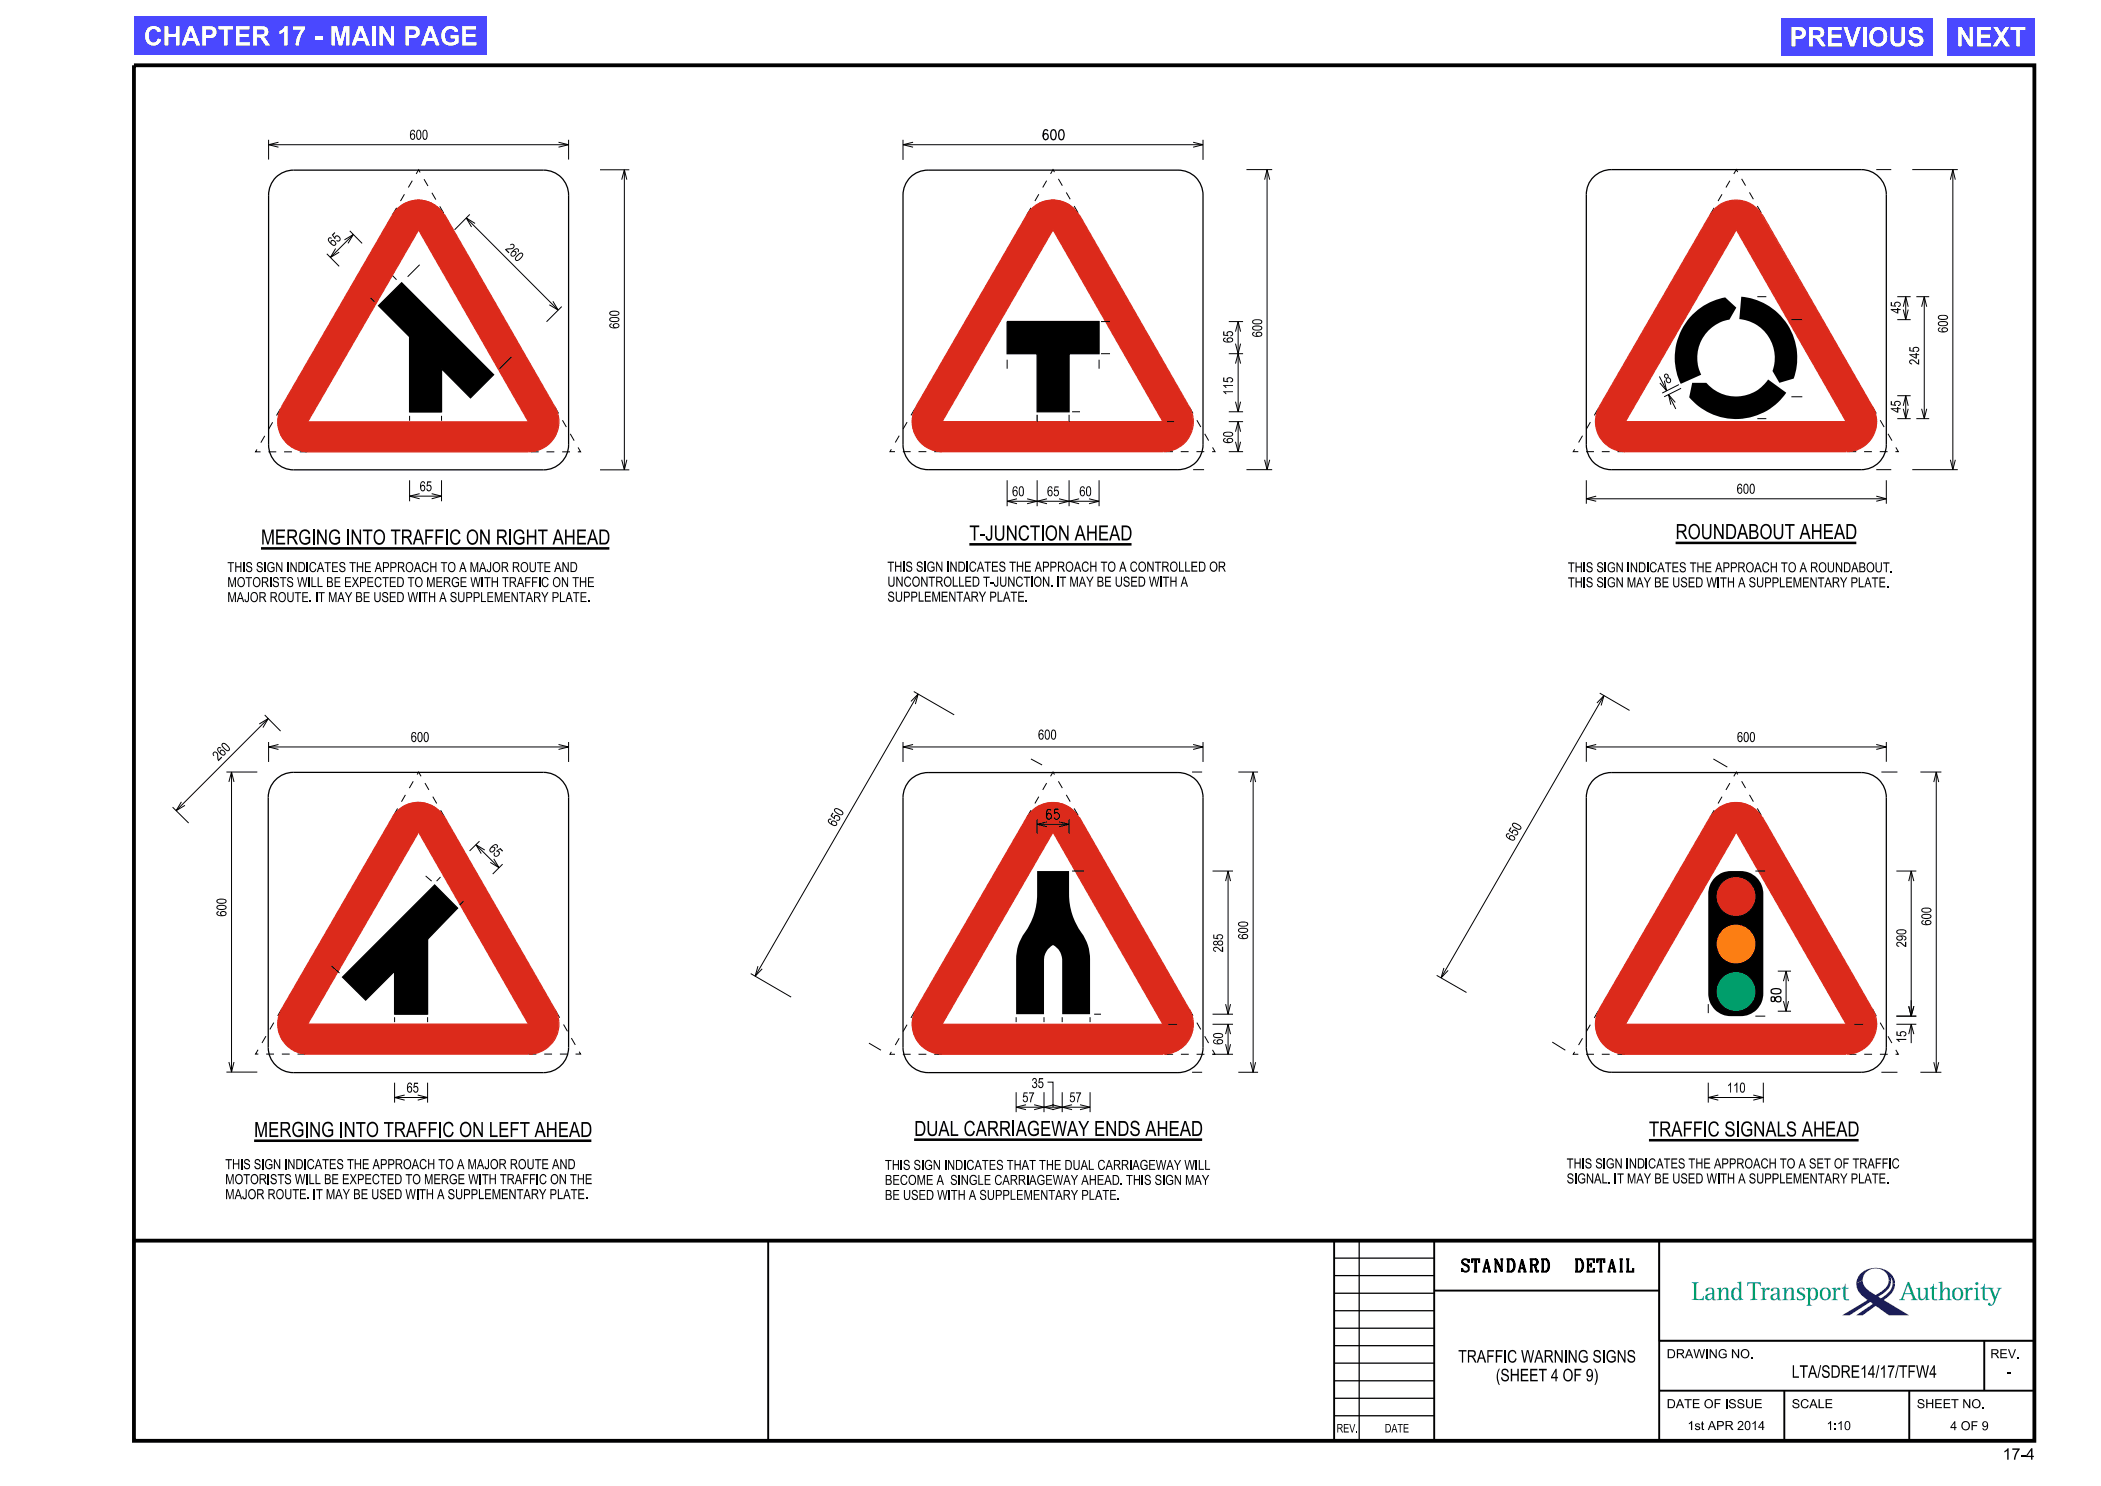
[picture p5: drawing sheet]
<svg xmlns="http://www.w3.org/2000/svg" width="420mm" height="297mm" viewBox="0 0 420 297" stroke-linecap="round" stroke-linejoin="round" font-family="sans-serif">
<g fill="#dc2a1b">
<path d="M342.7 41.9l-.9 1.1-22 38.3a6 6 0 0 0 5.1 9h44.2a6 6 0 0 0 5.2-9l-22.1-38.3a6 6 0 0 0-9.5-1.1zM347.1 45.9l22 38.4h-44.2z" fill-rule="evenodd"/>
<path d="M79.4 41.7l-.9 1.2-22.2 38.4a6 6 0 0 0 5.2 9h44.2a6 6 0 0 0 5.2-9l-22-38.4a6 6 0 0 0-9.5-1.2zM83.7 45.9l22 38.4h-44.2z" fill-rule="evenodd"/>
<path d="M206.3 41.7l-1 1.2-22.2 38.4a6 6 0 0 0 5.2 9h44.2a6 6 0 0 0 5.2-9l-22-38.4a6 6 0 0 0-9.4-1.2zM210.5 45.9l22 38.4h-44.2z" fill-rule="evenodd"/>
<path d="M79.4 162l-.9 1.3-22.2 38.4a6 6 0 0 0 5.2 9h44.2a6 6 0 0 0 5.2-9l-22-38.4a6 6 0 0 0-9.5-1.3zM83.7 166.3l22 38.4h-44.2z" fill-rule="evenodd"/>
<path d="M206.3 162.1l-1 1.2-22.2 38.4a6 6 0 0 0 5.2 9h44.2a6 6 0 0 0 5.2-9l-22-38.4a6 6 0 0 0-9.4-1.2zM210.5 166.3l22 38.4h-44.2z" fill-rule="evenodd"/>
<path d="M342.8 162.1l-.9 1.2-22.2 38.4a6 6 0 0 0 5.2 9h44.2a6 6 0 0 0 5.2-9l-22-38.4a6 6 0 0 0-9.5-1.2zM347.1 166.3l22 38.4h-44.2z" fill-rule="evenodd"/>
<circle cx="347" cy="179.2" r="4"/>
</g>
<circle cx="347" cy="198.2" r="4" fill="#00a659"/>
<circle cx="347" cy="188.7" r="4" fill="#ff7e00"/>
<path d="M26.8 13h379.9v275h-379.9zM26.8 248h379.9" fill="none" stroke="#000" stroke-width=".76" stroke-linecap="butt"/>
<path d="M153.6 248v40M266.7 248v40M286.7 257.9h45M286.7 248v40M331.7 248v40M331.7 268h75M331.7 278h75M356.7 278v10M381.7 278v10M396.7 268v10" fill="none" stroke="#000" stroke-width=".38"/>
<path d="M266.7 258.5h20M266.7 254.9h20M266.7 251.5h20M271.7 248v40M331.7 248h75v20h-75zM266.7 279.5h20M266.7 276h20M266.7 272.4h20M266.7 269h20M266.7 265.5h20M266.7 262h20M266.7 283h20" fill="none" stroke="#000" stroke-width=".25"/>
<g fill="#008c95">
<path d="M338.2 256.3h1.4l-.4 .2-.1 .2v2.9h1l.4-.5h.1v.8l-2.4-.1 .4-.3v-2.8z" fill-rule="evenodd"/>
<path d="M341.1 257.6l-.1 .1a.28 .28 0 0 0 .2 .4 .28 .28 0 0 0 .3-.4l.1-.2h.4l.2 .2 .1 .8h-.6a.71 .71 0 0 0-.8 .6 .71 .71 0 0 0 .5 .8 .71 .71 0 0 0 .9-.4l.1 .3 .3 .1a.16 .16 0 0 0 .2 .1 .16 .16 0 0 0 .1-.3l-.3-.1v-1.7l-.2-.4-.3-.2h-.7zM341.5 258.9l.8-.2v.4l-.3 .5-.2 .1-.3-.1-.2-.6z" fill-rule="evenodd"/>
<path d="M343.2 257.5l.8-.2v.8l.2-.4 .5-.4 .6 .1 .2 .5v1.6l.4 .3-1.2 .1 .4-.4v-1.6l-.2-.3h-.3l-.3 .3-.3 .6v1l.4 .3-1.2 .1 .4-.4v-1.8z" fill-rule="evenodd"/>
<path d="M347.3 256.3l.8-.2v3.3l.4 .3-.8 .2v-.4l-.2 .2-.4 .2a1.33 1.33 0 0 1-.8-2.2l.5-.4h.4l.5 .4v-1.1zM346.9 257.6l-.4 .8 .2 1.1a.61 .61 0 0 0 .8 0 .61 .61 0 0 0 .2-.7l-.2-1-.3-.3z" fill-rule="evenodd"/>
<path d="M349.3 256.3h2.7v.7h-.1l-.1-.3-.3-.2h-.7v2.9l.2 .3 .4 .1-1.6 .1 .4-.2 .2-.3v-2.9h-.7l-.3 .5h-.1z" fill-rule="evenodd"/>
<path d="M352 257.5l.8-.2v.6l.3-.5 .5-.1 .2 .4-.4 .1a.5 .5 0 0 0-.5 .1 .5 .5 0 0 0-.1 .6v1.1l.4 .2-1.2 .1 .4-.3v-1.9z" fill-rule="evenodd"/>
<path d="M354.1 257.6l.5-.3h.6l.4 .3 .1 2 .3 .1a.16 .16 0 0 1 0 .3 .16 .16 0 0 1-.3-.1h-.2l-.2-.4-.3 .3-.6 .1-.5-.4a.96 .96 0 0 1 1.2-1h.2v-.7l-.1-.2-.6-.1-.2 .6-.4-.1zM354.5 258.9l-.1 .2 .1 .4 .2 .2 .3-.1 .3-.4v-.5z" fill-rule="evenodd"/>
<path d="M356.3 257.5l.8-.2v.8l.4-.6 .9-.1 .2 .4v1.7l.4 .3-1.2 .1 .3-.4v-1.7v-.1l-.4-.1-.5 .5-.1 .4v1l.4 .4h-1.2l.4-.3v-1.9z" fill-rule="evenodd"/>
<path d="M359.4 257.5l.4-.2 .9 .1 .1 .6-.5-.5h-.4l-.3 .3 .2 .4 1 .6 .1 .5-.3 .4-.4 .2-1-.1v-.6l.6 .5h.4l.3-.3-.3-.5-.9-.6-.1-.5z" fill-rule="evenodd"/>
<path d="M361 257.5l.4 .2v3l-.4 .2h1.3l-.5-.3v-1.1l.5 .4h.4l.5-.3 .2-.6-.1-1.1a.82 .82 0 0 0-.7-.6 .82 .82 0 0 0-.8 .4v-.4zM362.1 257.7l.4-.2 .4 .3 .1 1.1-.2 .5a.53 .53 0 0 1-.7 .2 .53 .53 0 0 1-.2-.7v-.7z" fill-rule="evenodd"/>
<path d="M364.1 257.7l.5-.4 .7 .1 .5 .5 .2 .7h-.5l-.1-.7-.4-.4-.4 .1-.2 .2-.2 .8h-.4l.1-.6z" fill-rule="evenodd"/>
<path d="M363.8 258.6h.4l.1 .7 .4 .4h.4l.3-.3 .1-.8h.5v.2l-.4 .8-.4 .3h-.5l-.7-.4z" fill-rule="evenodd"/>
<path d="M366.1 257.5l.9-.2v.6l.3-.5 .5-.1 .1 .4-.3 .1a.5 .5 0 0 0-.5 .1 .5 .5 0 0 0-.1 .6v1l.4 .4h-1.3l.4-.2 .1-.3v-1.5z" fill-rule="evenodd"/>
<path d="M368.8 256.6h.1v.8h.6v.2h-.6l.1 1.9 .2 .2h.4v.2h-.7l-.4-.3v-2h-.3v-.2l.5-.3z" fill-rule="evenodd"/>
<path d="M381.4 256.2l-1.2 3.1-.6 .6h1.2l-.1-.2a.24 .24 0 0 1-.3-.1 .24 .24 0 0 1 .1-.3l.2-.6h1.4l.2 .7a.22 .22 0 0 1 0 .3 .22 .22 0 0 1-.2 0l-.1 .2h1.4l-.6-.5-1.2-3.2zM381.4 256.8l.6 1.6h-1.2z" fill-rule="evenodd"/>
<path d="M383 257.5l.9-.2v2l.2 .3h.3l.4-.3 .2-.6-.1-1-.4-.2 .8-.2v2.1l.5 .3-.8 .2-.1-.6-.4 .5h-.8l-.3-.6v-1.5z" fill-rule="evenodd"/>
<path d="M386.5 256.6h.1v.8h.7v.2h-.7v1.9l.3 .2h.4v.2h-.7a.54 .54 0 0 1-.4-.8v-1.5h-.4v-.2l.5-.2z" fill-rule="evenodd"/>
<path d="M387.5 256.3l.8-.2v2l.2-.5 .4-.3 .7 .2 .2 .4v1.6l.4 .4h-1.3l.5-.4v-1.6l-.3-.3-.4 .1-.4 .8v1l.4 .3-1.2 .1 .4-.4v-2.9z" fill-rule="evenodd"/>
<path d="M390.2 258.6h.5l.1 .8a.62 .62 0 0 0 .8 .3 .62 .62 0 0 0 .4-.8v-.3h.5l-.1 .5-.3 .5-.4 .3h-.6l-.6-.3-.2-.4z" fill-rule="evenodd"/>
<path d="M390.5 257.7l.6-.4 .7 .1 .5 .4 .2 .8h-.5l-.2-.8a.64 .64 0 0 0-.8-.2 .64 .64 0 0 0-.3 .8v.2h-.5l.1-.6z" fill-rule="evenodd"/>
<path d="M392.6 257.5l.8-.2v.6l.3-.5 .5-.1 .2 .4-.4 .1a.5 .5 0 0 0-.5 .1 .5 .5 0 0 0-.1 .6v1l.4 .4h-1.2l.4-.3v-1.9z" fill-rule="evenodd"/>
<path d="M394.6 257.5l.8-.2v2.3l.4 .3h-1.2l.4-.4v-1.7z" fill-rule="evenodd"/>
<path d="M396.6 256.6h.2v.8h1.2v.2h-1.2v1.8l.1 .3h.5v.2h-.7l-.4-.4v-1.9h-.4v-.2l.5-.2z" fill-rule="evenodd"/>
<path d="M397.4 257.4h1.2v.1a.25 .25 0 0 0-.3 .1 .25 .25 0 0 0 .1 .3l.5 1.3 .5-1.3a.24 .24 0 0 0 .1-.3 .24 .24 0 0 0-.3-.1v-.1h1l-.5 .4-1.2 2.9-.3 .2h-.5l-.3-.2 .1-.3 .4 .2a.25 .25 0 0 0 .3 .2 .25 .25 0 0 0 .2-.3l.2-.6-.8-2.2-.4-.1z" fill-rule="evenodd"/>
<circle cx="395.2" cy="256.5" r=".3"/>
</g>
<g fill="#171c8f">
<path d="M371.1 256.5l1.3-.6a3.5 3.5 0 0 0 2.2 2.7l.4 .3 .7-.5a3.1 3.1 0 0 0 1.9-2.5l.4 .2a3.7 3.7 0 0 1-2.2 2.9l-.3 .2 .5 .3 1-.7a3 3 0 0 0 1.3-2.2l.5-.1a4.1 4.1 0 0 1-2.2 3.4l5 3h-4l-2.6-1.9-2.6 1.9h-1.3l3.3-2.3-.5-.4-4.2 2.7h-1.4l5-3.1-.4-.3a3.7 3.7 0 0 1-1.8-3z" fill-rule="evenodd"/>
<path d="M371.9 254.6a4.2 4.2 0 0 1 6.8 1.2l.1 .7-.5 .1-.1-.8-.3-.6 .1 .9-.4-.2a2.63 2.63 0 0 0-2.6-2.4 2.63 2.63 0 0 0-2.6 2.4l-1.3 .6 .2-1z" fill-rule="evenodd"/>
</g>
<g fill="#4a48ff">
<path d="M26.8 3.3h70.4v7.7h-70.4z"/>
<path d="M356 3.6h30.3v7.4h-30.3z"/>
<path d="M389.3 3.6h17.4v7.4h-17.4z"/>
</g>
<g fill="none" stroke="#000" stroke-width=".25">
<path d="M55.1 35.5l.9-.7 1-.5 1.7-.3h50a5 5 0 0 1 5 5v49.9a5.1 5.1 0 0 1-5 5h-50a5 5 0 0 1-5-5v-49.9l.3-1.7 .5-1zM182 35.5l1.3-1 1.1-.4 1.1-.1h50a4.9 4.9 0 0 1 5 5v49.9a4.9 4.9 0 0 1-5 5h-50a4.9 4.9 0 0 1-5-5v-49.9l.3-1.7 .5-1zM318.6 35.4l1.3-1 1.1-.4 1.1-.1h50a5.1 5.1 0 0 1 5 5v50a5 5 0 0 1-5 5h-50a4.9 4.9 0 0 1-5-5v-50l.1-1.1 .4-1.1zM75.7 61.1l4.6-4.6 18.4 18.4-4.6 4.6-5.8-5.8v8.6h-6.4v-15zM201.3 64.3h18.4v6.4h-6v11.6h-6.4v-11.6h-6zM201.3 64.3h18.4M81.9 82.3h6.4M207.3 82.9v1.4M55.1 155.9l1.4-1 1-.4 1.1-.1h50.1a5.1 5.1 0 0 1 5 5v50a5.1 5.1 0 0 1-5 5h-50.1a5.1 5.1 0 0 1-5-5v-50l.1-1.1 .4-1.1zM182 155.9l.9-.7 1-.5 1.6-.3h50a4.9 4.9 0 0 1 5 5v50a5 5 0 0 1-5 5h-50a5 5 0 0 1-5-5v-50l.3-1.7 .5-1zM318.6 155.9l.8-.7 1-.5 1.7-.3h50a5 5 0 0 1 5 5v49.9a5.1 5.1 0 0 1-5 5h-50a5 5 0 0 1-5-5v-49.9l.1-1.1 .4-1.1zM68.5 195.3l18.4-18.4 4.6 4.6-6 6.2v15h-6.6v-8.6l-5.8 5.8z"/>
<path d="M354.1 199.3a.52 .52 0 0 0 .4 .9l.2-.1a.79 .79 0 0 1 .4-.8 .79 .79 0 0 1 .9 0 .6 .6 0 0 1-.3 .9 .6 .6 0 0 1-.8-.4l-.1-.3a.44 .44 0 0 0-.7-.2zM354.1 197.8a1.79 1.79 0 0 1 1.9 0v.4a.9 .9 0 0 1-1.1 .4l-.8-.2zM78.9 202.7h6.6"/>
<circle cx="347" cy="179.2" r="4"/>
<circle cx="347" cy="188.7" r="4"/>
<circle cx="347" cy="198.2" r="4"/>
</g>
<g fill="none" stroke="#dc2a1b" stroke-width=".25">
<path d="M78.4 43a6 6 0 0 1 10.4 0M78.5 42.9l-22.2 38.4a6 6 0 0 0 5.2 9M83.7 45.9l22 38.4h-44.2zM88.9 42.9l22 38.4a6 6 0 0 1-5.2 9M205.2 43a6 6 0 0 1 10.5 0M205.3 42.9l-22.2 38.4M210.5 45.9l22 38.4h-44.2zM215.7 42.9l22 38.4M341.8 43a6 6 0 0 1 10.4 0M341.9 42.9l-22.1 38.4a6 6 0 0 0 5.1 9M347.1 45.9l22 38.4h-44.2zM352.3 42.9l22 38.4a6 6 0 0 1-5.2 9"/>
<path d="M61.5 90.3h44.2M183.2 81.3a6 6 0 0 0 5.1 9M188.3 90.3h44.2M237.7 81.3a6 6 0 0 1-5.1 9M324.9 90.3h44.2M78.4 163.4a6 6 0 0 1 10.4 0M78.5 163.3l-22.2 38.4a6 6 0 0 0 5.2 9M83.7 166.3l22 38.4h-44.2zM88.9 163.3l22 38.4a6 6 0 0 1-5.2 9M205.2 163.4a6 6 0 0 1 10.5 0M205.3 163.3l-22.2 38.4M210.5 166.3l22 38.4h-44.2z"/>
<path d="M215.7 163.3l22 38.4M341.8 163.4a6 6 0 0 1 10.4 0M341.9 163.3l-22.1 38.4a6 6 0 0 0 5.1 9M347.1 166.3l22 38.4h-44.2zM352.3 163.3l22 38.4a6 6 0 0 1-5.2 9M61.5 210.7h44.2M183.2 201.7a6 6 0 0 0 5.1 9M188.3 210.7h44.2M237.7 201.7a6 6 0 0 1-5.1 9M324.9 210.7h44.2"/>
</g>
<g fill="none" stroke="#000" stroke-width=".2" stroke-dasharray="1.6 1.6" stroke-linecap="butt">
<path d="M78.5 42.9l5.2-9 5.2 9M205.3 42.9l5.2-9 5.2 9M341.9 42.9l5.2-9 5.2 9M61.5 90.3h-10.4l5.2-9M110.9 81.3l5.2 9h-10.4M188.3 90.3h-10.4l5.2-9M237.7 81.3l5.2 9h-10.4M324.9 90.3h-10.4l5.2-9M374.3 81.3l5.2 9h-10.4M88.9 163.3l-5.2-9-5.2 9M205.3 163.3l5.2-9 5.2 9M341.9 163.3l5.2-9 5.2 9"/>
<path d="M56.3 201.7l-5.2 9h10.4M105.7 210.7h10.4l-5.2-9M188.3 210.7h-10.4l5.2-9M237.7 201.7l5.2 9h-10.4M324.9 210.7h-10.4l5.2-9M374.3 201.7l5.2 9h-10.4"/>
</g>
<g fill="none" stroke="#000" stroke-width=".2">
<path d="M53.7 27.9v4M53.7 28.9h60M55.7 28.4l-2 .5 2 .5M111.7 28.4l2 .5-2 .5M113.7 27.9v4M119.9 33.9h5.9M124.3 35.9l.5-2 .5 2M124.8 33.9v60M180.5 28.9h60M180.5 27.9v4.1M182.5 28.4l-2 .5 2 .5M238.5 28.4l2 .5-2 .5"/>
<path d="M240.5 27.9v4.1M249.2 33.9h5.1M252.8 35.9l.5-2 .5 2M253.3 33.9v60M375.1 33.9h3M382.3 33.9h9.1M389.9 35.9l.5-2 .5 2M390.4 33.9v60M65.3 50.7l2.5 2.5M67.1 49.7l-1.1 1.8 1.8-1.1M68.9 47.9l1.7-1-1 1.7M69.9 46.1l2.5 2.5"/>
<path d="M70.6 46.9l-4.6 4.6M74.1 59.5l.8 .8M78.5 55.1l.8 .8M83.9 52.9l-2.4 2.4M93.2 43.6l18.4 18.4M93.9 42.9l-3 3M95 44.7l-1.8-1.1 1.1 1.8M351.3 59.3h1.8M379.3 59.3h2.7M381 59.3v4.6M383.1 59.3h2.6M384.7 59.3v24.4"/>
<path d="M102.3 71.3l-2.4 2.4M110.5 60.2l1.1 1.8-1.8-1.1M112.3 61.3l-3 3M201.3 71.9v1.8M219.7 71.9v1.8M220.1 64.3h1.8M220.1 70.7h1.8M245.6 64.3h2.9M245.6 70.7h2.9M247 72.7l.5-2 .5 2M247 66.3l.5-2 .5 2M247 68.7l.5 2 .5-2"/>
<path d="M247.5 64.3v18M331.7 75.2l1.5 2.9M332.7 76.1l.5 2-1.4-1.6M333.6 78.9l1.4 2.8M335.6 76.9l-3.3 1.7M336.1 77.6l-3.4 1.7M358.1 63.9h2.2M358.1 79.3h2.2M379.3 63.9h2.7M379.3 79.1h2.7M380.5 61.3l.5-2 .5 2M380.5 61.9l.5 2 .5-2"/>
<path d="M381 79.1v4.6M384.1 61.3l.6-2 .5 2M81.9 83.1v1M81.9 96v4.2M81.9 99.2h6.4M83.9 98.7l-2 .5 2 .5M86.3 98.7l2 .5-2 .5M88.3 83.1v1M88.3 96v4.2M119.9 93.9h5.9M124.3 91.9l.5 2 .5-2M201.3 96v5.2"/>
<path d="M203.3 99.7l-2 .5 2 .5M205.3 99.7l2 .5-2 .5M207.3 96v5.2M209.3 99.7l-2 .5 2 .5M211.7 99.7l2 .5-2 .5M213.7 82.9v1.4M213.7 96v5.2M214.3 82.3h1.6M215.7 99.7l-2 .5 2 .5M217.7 99.7l2 .5-2 .5M219.7 96v5.2M233.3 84.3h1.4"/>
<path d="M238.5 93.9h2.2M245.6 84.3h2.9M245.6 82.3h2.9M245.6 90.3h2.9M247 86.3l.5-2 .5 2M247 80.3l.5 2 .5-2M247 88.3l.5 2 .5-2M247.5 84.3v6M249.2 93.9h5.1M252.8 91.9l.5 2 .5-2M317.1 96v4.7M317.1 99.7h60"/>
<path d="M319.1 99.2l-2 .5 2 .5M334.9 80.4l-1.3-1.5 .4 2M351.3 83.7h1.8M375.1 99.2l2 .5-2 .5M375.1 93.9h3M377.1 96v4.7M379.3 83.7h2.7M380.5 81.1l.5-2 .5 2M380.5 81.7l.5 2 .5-2M382.3 93.9h9.1M383.1 83.7h2.6M384.1 81.7l.6 2 .5-2"/>
<path d="M389.9 91.9l.5 2 .5-2M201.3 100.2h18.4M182.7 138.2l8 4.7M183.6 138.7l-32.6 56.4M319.8 138.5l6 3.5M320.6 139l-32.5 56.4M45.3 154.3h6.1M45.8 156.3l.5-2 .5 2M46.3 154.3v60M51.8 144.7l1.8-1.1-1 1.8M52.9 142.9l3.2 3.2M53.6 143.6l-18.4 18.4"/>
<path d="M53.7 148.3v4M53.7 149.3h60M55.7 148.8l-2 .5 2 .5M111.7 148.8l2 .5-2 .5M113.7 148.3v4M180.5 148.3v4M180.5 149.3h60M182.1 140.2l1.5-1.5-.6 2M182.5 148.8l-2 .5 2 .5M206.1 151.7l2.2 1.2M238.3 154.3h2M238.5 148.8l2 .5-2 .5"/>
<path d="M240.5 148.3v4M247.5 154.3h4M250 156.3l.5-2 .5 2M250.5 154.3v60M317.1 148.3v4M317.1 149.3h60M319.1 148.8l-2 .5 2 .5M319.2 140.5l1.4-1.5-.5 2M342.5 151.7l2.8 1.6M375.1 148.8l2 .5-2 .5M376.1 154.3h3.2M377.1 148.3v4"/>
<path d="M383.9 154.3h4.2M386.6 156.3l.5-2 .5 2M387.1 154.3v60M34.5 161.3l3.2 3.2M36.3 160.3l-1.1 1.7 1.8-1M85.1 175.1l1.2 1M88.1 175.3l-.8 .8M95.1 168.8l4.7 4.6M95.8 168.1l-1.9 2M96.9 169.9l-1.8-1.1 1.1 1.8M98.7 171.7l1.1 1.7-1.8-1M100.5 172.7l-2 2"/>
<path d="M207.3 163.8v2.8M207.3 164.7h6.4M209.3 164.2l-2 .5 2 .5M211.7 164.2l2 .5-2 .5M213.7 163.8v2.8M214.3 174.1h2.4M242.4 174.1h4.1M245 176.1l.5-2 .5 2M245.5 174.1v28.6M350.9 174.1h2M379.1 174.1h4M381.6 176.1l.5-2 .5 2"/>
<path d="M382.1 174.1v29M66.3 193.1l1.6 1.4M92.7 180.1l-.8 .8M150.1 194.6l8.1 4.7M151.5 193.1l-.5 2 1.4-1.5M287.2 194.9l6 3.5M288.6 193.5l-.5 1.9 1.4-1.4M355.4 194.1h2.6M356.5 196.1l.5-2 .5 2M357 194.1v8M45.3 214.3h6.1M45.8 212.3l.5 2 .5-2"/>
<path d="M78.9 203.3v1M78.9 216.4v4M78.9 219.4h6.6M80.9 218.9l-2 .5 2 .5M83.5 218.9l2 .5-2 .5M85.5 203.3v1M85.5 216.4v4M173.7 208.5l2.4 1.4M203.1 203.3v1M203.1 218.3v4M208.7 203.3v1M208.7 218.3v4"/>
<path d="M209.4 216.3h1.1v5M212.3 203.3v1M212.3 218.3v4M217.9 203.3v1M217.9 218.3v4M218.7 202.7h1.4M233.5 204.7h1.8M238.3 214.3h2M242.4 204.7h4.1M242.4 202.7h4.1M242.4 210.7h4.1M245 200.7l.5 2 .5-2"/>
<path d="M245 208.7l.5 2 .5-2M245 206.7l.5-2 .5 2M245.5 204.7v6M247.5 214.3h4M250 212.3l.5 2 .5-2M310.3 208.3l2.6 1.6M341.5 200.7v1.8M341.5 216.4v4M341.5 219.4h11M343.5 218.9l-2 .5 2 .5M350.5 218.9l2 .5-2 .5M350.9 203.1h2"/>
<path d="M352.5 216.4v4M355.4 202.1h2.6M356.5 200.1l.5 2 .5-2M370.7 204.7h1.8M376.1 214.3h3.2M379.1 204.7h4M379.1 203.1h4M381.6 206.7l.5-2 .5 2M381.6 201.1l.5 2 .5-2M382.1 204.7v3.8M383.9 214.3h4.2M386.6 212.3l.5 2 .5-2"/>
<path d="M203.1 221.3h14.8M205.1 220.8l-2 .5 2 .5M206.7 220.8l2 .5-2 .5M210.3 220.8l2 .5-2 .5M210.7 220.8l-2 .5 2 .5M214.3 220.8l-2 .5 2 .5M215.9 220.8l2 .5-2 .5"/>
</g>
<g fill="#000">
<path d="M348.1 59.3a12.3 12.3 0 0 1 10.5 16.4l-2.9 .8-1.4-2.3a7.8 7.8 0 0 0-6.6-10.4z" fill-rule="evenodd"/>
<path d="M121.9 64.8l-.1 .2a1.24 1.24 0 0 0 2 .2 .65 .65 0 0 0-.6-.6 .65 .65 0 0 0-.7 .6l.3 .2a.47 .47 0 0 1-.6 0 .47 .47 0 0 1-.1-.5l.2-.1v-.2zM122.8 64.9a.43 .43 0 0 1 .6-.1 .43 .43 0 0 1 .2 .5 .42 .42 0 0 1-.6 .1 .42 .42 0 0 1-.2-.5z" fill-rule="evenodd"/>
<path d="M121.9 63.5a.54 .54 0 0 0 0 .7 .54 .54 0 0 0 .7 .2h.6a.54 .54 0 0 0 .6-.6 .54 .54 0 0 0-.8-.4zM122 63.7a1.37 1.37 0 0 1 1.6 .1 1.28 1.28 0 0 1-1.6 .2z" fill-rule="evenodd"/>
<path d="M121.9 62.3a.49 .49 0 0 0 0 .6 .49 .49 0 0 0 .5 .2 1.06 1.06 0 0 0 1.4-.5 1.28 1.28 0 0 0-1.6-.4zM122 62.5a1.37 1.37 0 0 1 1.6 .1 1.24 1.24 0 0 1-1.6 0z" fill-rule="evenodd"/>
<path d="M201.3 64.3h18.4v6.4h-6v11.6h-6.4v-11.6h-6z" fill-rule="evenodd"/>
<path d="M244.6 67.6l-.1 .5a1.46 1.46 0 0 0 2 0 .63 .63 0 0 0-.6-.7 .63 .63 0 0 0-.6 .7l.2 .2a.47 .47 0 0 1-.6-.1 .47 .47 0 0 1-.1-.5h.2v-.3zM245.5 67.8a.44 .44 0 0 1 .5-.2 .44 .44 0 0 1 .3 .5 .46 .46 0 0 1-.5 .1 .46 .46 0 0 1-.3-.4z" fill-rule="evenodd"/>
<path d="M244.5 75.5h.3v.6l.5 .1a.63 .63 0 0 1 .3-.8 .63 .63 0 0 1 .8 .2l.1 .5-.5 .3v-.2l.2-.1a.4 .4 0 0 0-.4-.5 .4 .4 0 0 0-.2 .6l-.1 .2-1-.1z" fill-rule="evenodd"/>
<path d="M244.5 66.2h.3v.7l.5 .1a.6 .6 0 0 1 .6-.8 .6 .6 0 0 1 .5 .9l-.4 .1v-.2l.2-.1a.41 .41 0 0 0-.4-.5 .41 .41 0 0 0-.2 .6l-.1 .2-1-.1z" fill-rule="evenodd"/>
<path d="M244.5 78.2h2v.2h-1.6l.3 .4h-.2z" fill-rule="evenodd"/>
<path d="M244.5 77h2v.1h-1.6l.3 .4h-.2z" fill-rule="evenodd"/>
<path d="M250.4 66.5l-.1 .3a1.27 1.27 0 0 0 2 .1 .65 .65 0 0 0-.6-.6 .65 .65 0 0 0-.7 .6l.3 .2a.46 .46 0 0 1-.6 0 .46 .46 0 0 1-.1-.5l.2-.1v-.2zM251.4 66.6a.43 .43 0 0 1 .5-.1 .43 .43 0 0 1 .2 .5 .42 .42 0 0 1-.6 .1 .42 .42 0 0 1-.1-.5z" fill-rule="evenodd"/>
<path d="M250.4 65.2a.53 .53 0 0 0 0 .7 .53 .53 0 0 0 .7 .2h.6a.51 .51 0 0 0 .6-.5 .51 .51 0 0 0-.6-.5h-.7zM250.5 65.4a1.78 1.78 0 0 1 1.6 0v.2a1.2 1.2 0 0 1-1.6 0z" fill-rule="evenodd"/>
<path d="M250.4 64a.53 .53 0 0 0 0 .7 .53 .53 0 0 0 .7 .1h.6a.54 .54 0 0 0 .6-.6 .54 .54 0 0 0-.8-.4zM250.5 64.2a1.33 1.33 0 0 1 1.6 .1v.1a1.79 1.79 0 0 1-1.6 0z" fill-rule="evenodd"/>
<path d="M338.2 63.1a12.3 12.3 0 0 1 6.7-3.7l2.2 2.1-1.4 2.4a7.7 7.7 0 0 0-5.6 11l-4.1 1.8a12.2 12.2 0 0 1 2.2-13.6z" fill-rule="evenodd"/>
<path d="M338.3 76.5h2.8a7.8 7.8 0 0 0 12.3-.7l3.7 2.7a12.2 12.2 0 0 1-19.4 .9z" fill-rule="evenodd"/>
<path d="M378 60.4h.2v.6l.5 .1a.61 .61 0 0 1 .7-.8 .61 .61 0 0 1 .4 .9l-.4 .1v-.1l.3-.1a.41 .41 0 0 0-.4-.6 .41 .41 0 0 0-.3 .6v.2l-1-.1z" fill-rule="evenodd"/>
<path d="M378 61.8v.1l1.2 .7h.3v-.6h.4v-.2h-.4v-.2h-.3v.2zM378.4 62h.8v.5z" fill-rule="evenodd"/>
<path d="M381.7 69.4h.2v.6l.5 .1a.63 .63 0 0 1 .4-.8 .63 .63 0 0 1 .8 .2l.1 .5-.6 .4v-.2l.4-.2a.42 .42 0 0 0-.6-.5 .42 .42 0 0 0-.2 .7v.1l-1-.1z" fill-rule="evenodd"/>
<path d="M381.8 72a1.32 1.32 0 0 1 1.6 .6v-.8h.2v1.1l-.4-.2a1.27 1.27 0 0 0-1.2-.6l-.1 .4 .3 .1v.2l-.4-.1a.44 .44 0 0 1 0-.7z" fill-rule="evenodd"/>
<path d="M381.7 70.8v.1l1.2 .8h.3v-.7h.4v-.2h-.4v-.2h-.3v.2zM382.1 71h.8v.5z" fill-rule="evenodd"/>
<path d="M387.5 65.6l-.1 .3a1.1 1.1 0 0 0 1.6 .5 .51 .51 0 0 0 .4-.7 .51 .51 0 0 0-.7-.3 .47 .47 0 0 0-.6 .2 .47 .47 0 0 0 .2 .6 .46 .46 0 0 1-.5 0 .46 .46 0 0 1-.1-.5l.2-.1v-.2zM388.4 65.7a.43 .43 0 0 1 .5-.1 .43 .43 0 0 1 .2 .5 .42 .42 0 0 1-.5 .1 .42 .42 0 0 1-.2-.5z" fill-rule="evenodd"/>
<path d="M387.5 64.4a.53 .53 0 0 0 0 .7 .53 .53 0 0 0 .7 .1h.5a.55 .55 0 0 0 .7-.6 .55 .55 0 0 0-.8-.4zM387.6 64.6a1.74 1.74 0 0 1 1.6 0v.1a1.2 1.2 0 0 1-1.6 0z" fill-rule="evenodd"/>
<path d="M387.5 63.1a.48 .48 0 0 0 0 .6 .48 .48 0 0 0 .5 .2 1.06 1.06 0 0 0 1.4-.5 1.33 1.33 0 0 0-1.6-.4zM387.6 63.3a1.34 1.34 0 0 1 1.6 .1 1.2 1.2 0 0 1-1.6 0z" fill-rule="evenodd"/>
<path d="M75.7 61.1l4.6-4.6 18.4 18.4-4.6 4.6-5.8-5.8v8.6h-6.4v-15z" fill-rule="evenodd"/>
<path d="M244.7 87.6a.55 .55 0 0 0-.1 .7 .55 .55 0 0 0 .6 .3h.4a.62 .62 0 0 0 .7-.2 .62 .62 0 0 0 0-.8 .64 .64 0 0 0-.7-.1 .64 .64 0 0 0-.3 .7l.2 .2a.47 .47 0 0 1-.6-.1 .47 .47 0 0 1-.1-.5l.2-.1v-.2zM245.5 87.8a.43 .43 0 0 1 .6-.1 .43 .43 0 0 1 .2 .5 .42 .42 0 0 1-.6 .1 .42 .42 0 0 1-.2-.5z" fill-rule="evenodd"/>
<path d="M244.6 86.5a.49 .49 0 0 0 0 .6 .49 .49 0 0 0 .5 .2 1.02 1.02 0 0 0 1.4-.5 1.21 1.21 0 0 0-1.5-.5zM244.7 86.7a1.31 1.31 0 0 1 1.6 .1v.1a1.78 1.78 0 0 1-1.6 0z" fill-rule="evenodd"/>
<path d="M378 80.2h.2v.6l.5 .1a.63 .63 0 0 1 .4-.8 .63 .63 0 0 1 .8 .2l.1 .2a.52 .52 0 0 1-.6 .7v-.2a.34 .34 0 0 0 .4-.4 .34 .34 0 0 0-.5-.3l-.4 .2 .1 .6-1-.1z" fill-rule="evenodd"/>
<path d="M378 81.6v.1l1.2 .8h.3v-.7h.4v-.2h-.4v-.3h-.3v.3zM378.4 81.8h.8v.5z" fill-rule="evenodd"/>
<path d="M207.3 174.1h6.4v4.7a13.8 13.8 0 0 0 3 8.4 8.9 8.9 0 0 1 1.2 4.6v10.9h-5.6v-10.8a3.4 3.4 0 0 0-1.8-3 3.5 3.5 0 0 0-1.8 3v10.8h-5.6v-10.9a10 10 0 0 1 2.4-6.4 13.1 13.1 0 0 0 1.8-6.6z" fill-rule="evenodd"/>
<path d="M43.4 182.2l-.1 .4a1.17 1.17 0 0 0 1.6 .5 .55 .55 0 0 0 .3-.8 .55 .55 0 0 0-.8-.2 .45 .45 0 0 0-.4 .3 .45 .45 0 0 0 .2 .5 .47 .47 0 0 1-.5 0 .47 .47 0 0 1-.1-.5l.2-.1-.1-.2zM44.3 182.3a.41 .41 0 0 1 .6 0 .41 .41 0 0 1 .1 .5 .41 .41 0 0 1-.6 .1 .41 .41 0 0 1-.1-.6z" fill-rule="evenodd"/>
<path d="M43.4 181a.49 .49 0 0 0-.1 .6 .49 .49 0 0 0 .6 .3 .93 .93 0 0 0 1.4-.7 1.66 1.66 0 0 0-1.9-.2zM43.5 181.2a1.38 1.38 0 0 1 1.6 .2 1.2 1.2 0 0 1-1.6 0z" fill-rule="evenodd"/>
<path d="M43.3 179.9a.6 .6 0 0 0 .2 .6 .6 .6 0 0 0 .6 .1h.5a.52 .52 0 0 0 .7-.4 .52 .52 0 0 0-.6-.6h-.8zM43.5 180a1.74 1.74 0 0 1 1.6 0v.1a1.2 1.2 0 0 1-1.6 0z" fill-rule="evenodd"/>
<path d="M68.5 195.3l18.4-18.4 4.6 4.6-6 6.2v15h-6.6v-8.6l-5.8 5.8z" fill-rule="evenodd"/>
<path d="M242.6 188.2a.47 .47 0 0 0 .1 .7 .47 .47 0 0 0 .7-.2 .57 .57 0 0 0 .9 .2 .57 .57 0 0 0 0-.9 .57 .57 0 0 0-.9 .3l-.4-.3zM242.7 188.4a.3 .3 0 0 1 .6 0 .3 .3 0 0 1-.6 0zM243.6 188.3a.37 .37 0 0 1 .6-.1 .37 .37 0 0 1 0 .5 .37 .37 0 0 1-.5 .1 .37 .37 0 0 1-.1-.5z" fill-rule="evenodd"/>
<path d="M242.5 186.8h.2v.6l.6 .1a.6 .6 0 0 1 .6-.8 .6 .6 0 0 1 .5 .9l-.4 .2-.1-.2a.34 .34 0 0 0 .4-.4 .34 .34 0 0 0-.5-.3l-.4 .2 .2 .6-1.1-.1z" fill-rule="evenodd"/>
<path d="M242.6 189.4a1.46 1.46 0 0 1 1.7 .6v-.8h.2v1.1l-.4-.2a1.2 1.2 0 0 0-1.3-.6l-.1 .4 .4 .1v.2l-.6-.3z" fill-rule="evenodd"/>
<path d="M247.6 186.8l-.1 .3a1.28 1.28 0 0 0 2 .2 .63 .63 0 0 0-.7-.6 .63 .63 0 0 0-.6 .7l.3 .1a.47 .47 0 0 1-.6 0 .47 .47 0 0 1-.1-.5l.2-.1v-.2zM248.5 186.9a.43 .43 0 0 1 .6-.1 .43 .43 0 0 1 .2 .5 .42 .42 0 0 1-.6 .2 .42 .42 0 0 1-.2-.6z" fill-rule="evenodd"/>
<path d="M247.5 185.7a.6 .6 0 0 0 .2 .6 .6 .6 0 0 0 .6 .2h.5a.52 .52 0 0 0 .7-.5 .52 .52 0 0 0-.6-.5l-.7-.1zM247.7 185.8a1.74 1.74 0 0 1 1.6 0v.1a1.2 1.2 0 0 1-1.6 0z" fill-rule="evenodd"/>
<path d="M247.6 184.4a.54 .54 0 0 0 0 .7 .54 .54 0 0 0 .7 .1h.5a.51 .51 0 0 0 .7-.5 .51 .51 0 0 0-.6-.5h-.7zM247.7 184.6a1.74 1.74 0 0 1 1.6 0v.1a1.2 1.2 0 0 1-1.6 0z" fill-rule="evenodd"/>
<path d="M342.8 175.4a4.5 4.5 0 0 0-1.3 3.2v20a4.5 4.5 0 0 0 4.5 4.5h2a4.5 4.5 0 0 0 4.5-4.5v-20a4.5 4.5 0 0 0-4.5-4.5h-2a4.4 4.4 0 0 0-3.2 1.3zM343 179.2a4 4 0 0 1 8 0 4 4 0 0 1-8 0zM343 198.2a4 4 0 0 1 8 0 4 4 0 0 1-8 0zM343 188.7a4 4 0 0 1 8 0 4 4 0 0 1-8 0z" fill-rule="evenodd"/>
<path d="M379.2 185.9a.54 .54 0 0 0 0 .7 .54 .54 0 0 0 .7 .2l.5-.1a.54 .54 0 0 0 .7-.6 .54 .54 0 0 0-.8-.4zM379.3 186.1a1.74 1.74 0 0 1 1.6 0v.2a1.2 1.2 0 0 1-1.6 0z" fill-rule="evenodd"/>
<path d="M379.2 187.2a.61 .61 0 0 0 .5 .8 .61 .61 0 0 0 .6-.7l-.1-.2a.45 .45 0 0 1 .5 .1 .45 .45 0 0 1 .1 .5l-.2 .1v.2a.51 .51 0 0 0 .5-.6 .51 .51 0 0 0-.6-.4h-.9zM379.3 187.4a.46 .46 0 0 1 .5-.2 .46 .46 0 0 1 .4 .4 .46 .46 0 0 1-.6 .2 .46 .46 0 0 1-.3-.4z" fill-rule="evenodd"/>
<path d="M379.2 188.3a1.35 1.35 0 0 1 1.6 .7v-.8h.3v1.1l-.6-.3a.85 .85 0 0 0-1.2-.4v.3l.4 .2v.1a.51 .51 0 0 1-.6-.3 .51 .51 0 0 1 .1-.6z" fill-rule="evenodd"/>
<path d="M384.2 184l-.1 .4a1.16 1.16 0 0 0 1.6 .5 .55 .55 0 0 0 .3-.8 .55 .55 0 0 0-.8-.2 .45 .45 0 0 0-.4 .3 .45 .45 0 0 0 .3 .5 .52 .52 0 0 1-.8-.4l.3-.2v-.2zM385 184.3a.44 .44 0 0 1 .5-.2 .44 .44 0 0 1 .3 .4 .45 .45 0 0 1-.5 .2 .45 .45 0 0 1-.3-.4z" fill-rule="evenodd"/>
<path d="M384.1 182.9a.57 .57 0 0 0 .1 .6 .57 .57 0 0 0 .7 .2h.5a.52 .52 0 0 0 .7-.5 .52 .52 0 0 0-.6-.5l-.7-.1zM384.4 182.9a1.35 1.35 0 0 1 1.5 .3 1.2 1.2 0 0 1-1.6 0z" fill-rule="evenodd"/>
<path d="M384.2 181.6a.53 .53 0 0 0 0 .7 .53 .53 0 0 0 .7 .1h.5a.54 .54 0 0 0 .7-.6 .54 .54 0 0 0-.8-.4zM384.3 181.8a1.77 1.77 0 0 1 1.6 0v.1a1.2 1.2 0 0 1-1.6 0z" fill-rule="evenodd"/>
<path d="M242.6 207.9l-.1 .4a1.42 1.42 0 0 0 2 0 .61 .61 0 0 0-.6-.6 .61 .61 0 0 0-.6 .7l.2 .2a.47 .47 0 0 1-.6-.1 .47 .47 0 0 1-.1-.5l.2-.1v-.2zM243.4 208.1a.42 .42 0 0 1 .6-.3 .42 .42 0 0 1 .2 .6 .45 .45 0 0 1-.5 .1 .45 .45 0 0 1-.3-.4z" fill-rule="evenodd"/>
<path d="M242.6 206.7a.55 .55 0 0 0 0 .6 .55 .55 0 0 0 .7 .2h.6a.54 .54 0 0 0 .6-.6 .54 .54 0 0 0-.8-.4h-.7zM242.7 206.9a1.4 1.4 0 0 1 1.6 .1 1.24 1.24 0 0 1-1.6 0z" fill-rule="evenodd"/>
<path d="M379.1 206.2h.2v.6l.6 .1a.64 .64 0 0 1 .3-.8 .64 .64 0 0 1 .8 .2l.1 .5-.6 .3v-.2l.3-.1a.4 .4 0 0 0-.4-.5 .4 .4 0 0 0-.2 .6l-.1 .2-1-.1z" fill-rule="evenodd"/>
<path d="M379.1 207.6h2v.3h-1.6l.3 .3h-.2z" fill-rule="evenodd"/>
<path d="M340.7 280.6a.9 .9 0 0 0 1.8 0 .9 .9 0 0 0-1.8 0zM341.1 280a.67 .67 0 0 1 1.1 .5 .67 .67 0 0 1-1.1 .6l-.1-.5z" fill-rule="evenodd"/>
<path d="M345.8 279.8a.71 .71 0 0 1 1.2 .4h-.3a.39 .39 0 0 0-.4-.4 .39 .39 0 0 0-.3 .5 .95 .95 0 0 1 1 .8 .77 .77 0 0 1-.8 .4 .77 .77 0 0 1-.6-.6l.2-.1a.46 .46 0 0 0 .5 .5 .46 .46 0 0 0 .4-.5l-.1-.1a.77 .77 0 0 1-.9-.7z" fill-rule="evenodd"/>
<path d="M347.4 279.9a.69 .69 0 0 1 .7-.3 .69 .69 0 0 1 .6 .6h-.3a.41 .41 0 0 0-.4-.4 .41 .41 0 0 0-.4 .5 .95 .95 0 0 1 1.1 .8 .75 .75 0 0 1-.8 .4 .75 .75 0 0 1-.6-.6l.2-.1a.48 .48 0 0 0 .5 .5 .48 .48 0 0 0 .4-.5l-.1-.1a.67 .67 0 0 1-.7-.2 .67 .67 0 0 1-.2-.6z" fill-rule="evenodd"/>
<path d="M358.5 279.8a.71 .71 0 0 1 1.2 .4h-.3a.39 .39 0 0 0-.4-.4 .39 .39 0 0 0-.3 .5 .95 .95 0 0 1 1 .8 .77 .77 0 0 1-.8 .4 .77 .77 0 0 1-.6-.6l.2-.1a.46 .46 0 0 0 .5 .5 .46 .46 0 0 0 .4-.5l-.1-.1a.77 .77 0 0 1-.9-.7z" fill-rule="evenodd"/>
<path d="M360.3 279.8a.78 .78 0 0 1 1.3 .3l-.3 .1a.61 .61 0 0 0-.8-.3 .61 .61 0 0 0-.3 .9 .56 .56 0 0 0 .6 .5 .56 .56 0 0 0 .6-.5l.2 .1a.86 .86 0 0 1-1.3 .5 .86 .86 0 0 1-.2-1.3z" fill-rule="evenodd"/>
<path d="M383.5 279.8a.69 .69 0 0 1 1.2 .4h-.2a.41 .41 0 0 0-.5-.4 .41 .41 0 0 0-.4 .5 .95 .95 0 0 1 1.1 .8 .75 .75 0 0 1-.8 .4 .75 .75 0 0 1-.6-.6l.2-.1a.48 .48 0 0 0 .5 .5 .48 .48 0 0 0 .5-.5l-.2-.1a.67 .67 0 0 1-.7-.2 .67 .67 0 0 1-.2-.6z" fill-rule="evenodd"/>
<path d="M394.2 280.6a.9 .9 0 0 0 1.8 0 .9 .9 0 0 0-1.8 0zM394.6 280a.67 .67 0 0 1 1.1 .5 .67 .67 0 0 1-1.1 .6l-.2-.5z" fill-rule="evenodd"/>
</g>
<path d="M52.2 109.6h69.6M193.8 108.8h32.4M335 108.5h36.1M50.8 228h67.4M182.7 227.8h57.6M329.6 227.9h41.9" fill="none" stroke="#000" stroke-width=".51"/>
<g font-size="3.8" fill="#fff">
<text x="28.7" y="9.1">CHAPTER 17 - MAIN PAGE</text>
<text x="357.8" y="9.3">PREVIOUS</text>
<text x="391.1" y="9.3">NEXT</text>
</g>
<g font-size="3">
<text x="334.9" y="107.7">ROUNDABOUT AHEAD</text>
<text x="52.2" y="108.8">MERGING INTO TRAFFIC ON RIGHT AHEAD</text>
<text x="193.8" y="108">T-JUNCTION AHEAD</text>
<text x="50.8" y="227.2">MERGING INTO TRAFFIC ON LEFT AHEAD</text>
<text x="182.8" y="227">DUAL CARRIAGEWAY ENDS AHEAD</text>
<text x="329.6" y="227.2">TRAFFIC SIGNALS AHEAD</text>
</g>
<g font-size="2.5">
<text x="292.3" y="254.2">STANDARD</text>
<text x="313.9" y="254.2">DETAIL</text>
<text x="291.5" y="272.3">TRAFFIC WARNING SIGNS</text>
<text x="358.2" y="275.4">LTA/SDRE14/17/TFW4</text>
<text x="401.2" y="275.4">-</text>
<text x="299" y="276.1">(SHEET 4 OF 9)</text>
</g>
<text font-size="2.3" x="400.3" y="291.8">17-4</text>
<g font-size="2">
<text x="81.9" y="27.9">600</text>
<text x="208.5" y="27.9">600</text>
<text x="66.6" y="49.4" transform="rotate(-45 66.6 49.4)">65</text>
<text x="100.9" y="49.8" transform="rotate(45 100.9 49.8)">260</text>
<text x="333.2" y="76.8" transform="rotate(-26 333.2 76.8)">8</text>
<text x="83.9" y="98.2">65</text>
<text x="202.3" y="99.2">60</text>
<text x="209.3" y="99.2">65</text>
<text x="215.8" y="99.2">60</text>
<text x="347.2" y="98.7">600</text>
<text x="45.5" y="117.3">MOTORISTS WILL BE EXPECTED TO MERGE WITH TRAFFIC ON THE</text>
<text x="45.5" y="114.3">THIS SIGN INDICATES THE APPROACH TO A MAJOR ROUTE AND</text>
<text x="177.4" y="117.3">UNCONTROLLED T-JUNCTION. IT MAY BE USED WITH A</text>
<text x="177.4" y="114.3">THIS SIGN INDICATES THE APPROACH TO A CONTROLLED OR</text>
<text x="313.4" y="117.4">THIS SIGN MAY BE USED WITH A SUPPLEMENTARY PLATE.</text>
<text x="313.4" y="114.4">THIS SIGN INDICATES THE APPROACH TO A ROUNDABOUT.</text>
<text x="45.5" y="120.3">MAJOR ROUTE. IT MAY BE USED WITH A SUPPLEMENTARY PLATE.</text>
<text x="177.4" y="120.3">SUPPLEMENTARY PLATE.</text>
<text x="82.1" y="148.3">600</text>
<text x="207.5" y="147.8">600</text>
<text x="347.2" y="148.3">600</text>
<text x="43.6" y="152.2" transform="rotate(-45 43.6 152.2)">260</text>
<text x="167" y="165.4" transform="rotate(-60 167 165.4)">650</text>
<text x="209.2" y="163.7">65</text>
<text x="97.5" y="169.8" transform="rotate(45 97.5 169.8)">65</text>
<text x="302.5" y="168.3" transform="rotate(-60 302.5 168.3)">650</text>
<text x="81.3" y="218.4">65</text>
<text x="204.3" y="220.3">57</text>
<text x="206.2" y="217.5">35</text>
<text x="213.7" y="220.3">57</text>
<text x="345.2" y="218.4">110</text>
<text x="45" y="233.7">THIS SIGN INDICATES THE APPROACH TO A MAJOR ROUTE AND</text>
<text x="176.9" y="233.8">THIS SIGN INDICATES THAT THE DUAL CARRIAGEWAY WILL</text>
<text x="313.2" y="233.5">THIS SIGN INDICATES THE APPROACH TO A SET OF TRAFFIC</text>
<text x="45" y="239.7">MAJOR ROUTE. IT MAY BE USED WITH A SUPPLEMENTARY PLATE.</text>
<text x="45" y="236.7">MOTORISTS WILL BE EXPECTED TO MERGE WITH TRAFFIC ON THE</text>
<text x="176.9" y="239.8">BE USED WITH A SUPPLEMENTARY PLATE.</text>
<text x="176.9" y="236.8">BECOME A SINGLE CARRIAGEWAY AHEAD. THIS SIGN MAY</text>
<text x="313.2" y="236.5">SIGNAL. IT MAY BE USED WITH A SUPPLEMENTARY PLATE.</text>
</g>
<g font-size="1.8">
<text x="333.2" y="271.5">DRAWING NO.</text>
<text x="397.9" y="271.5">REV.</text>
<text x="333.2" y="281.5">DATE OF ISSUE</text>
<text x="358.2" y="281.5">SCALE</text>
<text x="383.2" y="281.5">SHEET NO.</text>
<text x="337.3" y="285.8">1st APR 2014</text>
<text x="365.1" y="285.8">1:10</text>
<text x="389.9" y="285.9">4 OF 9</text>
</g>
<g font-size="1.7">
<text x="267.2" y="286.3">REV.</text>
<text x="276.8" y="286.3">DATE</text>
</g>
</svg>
